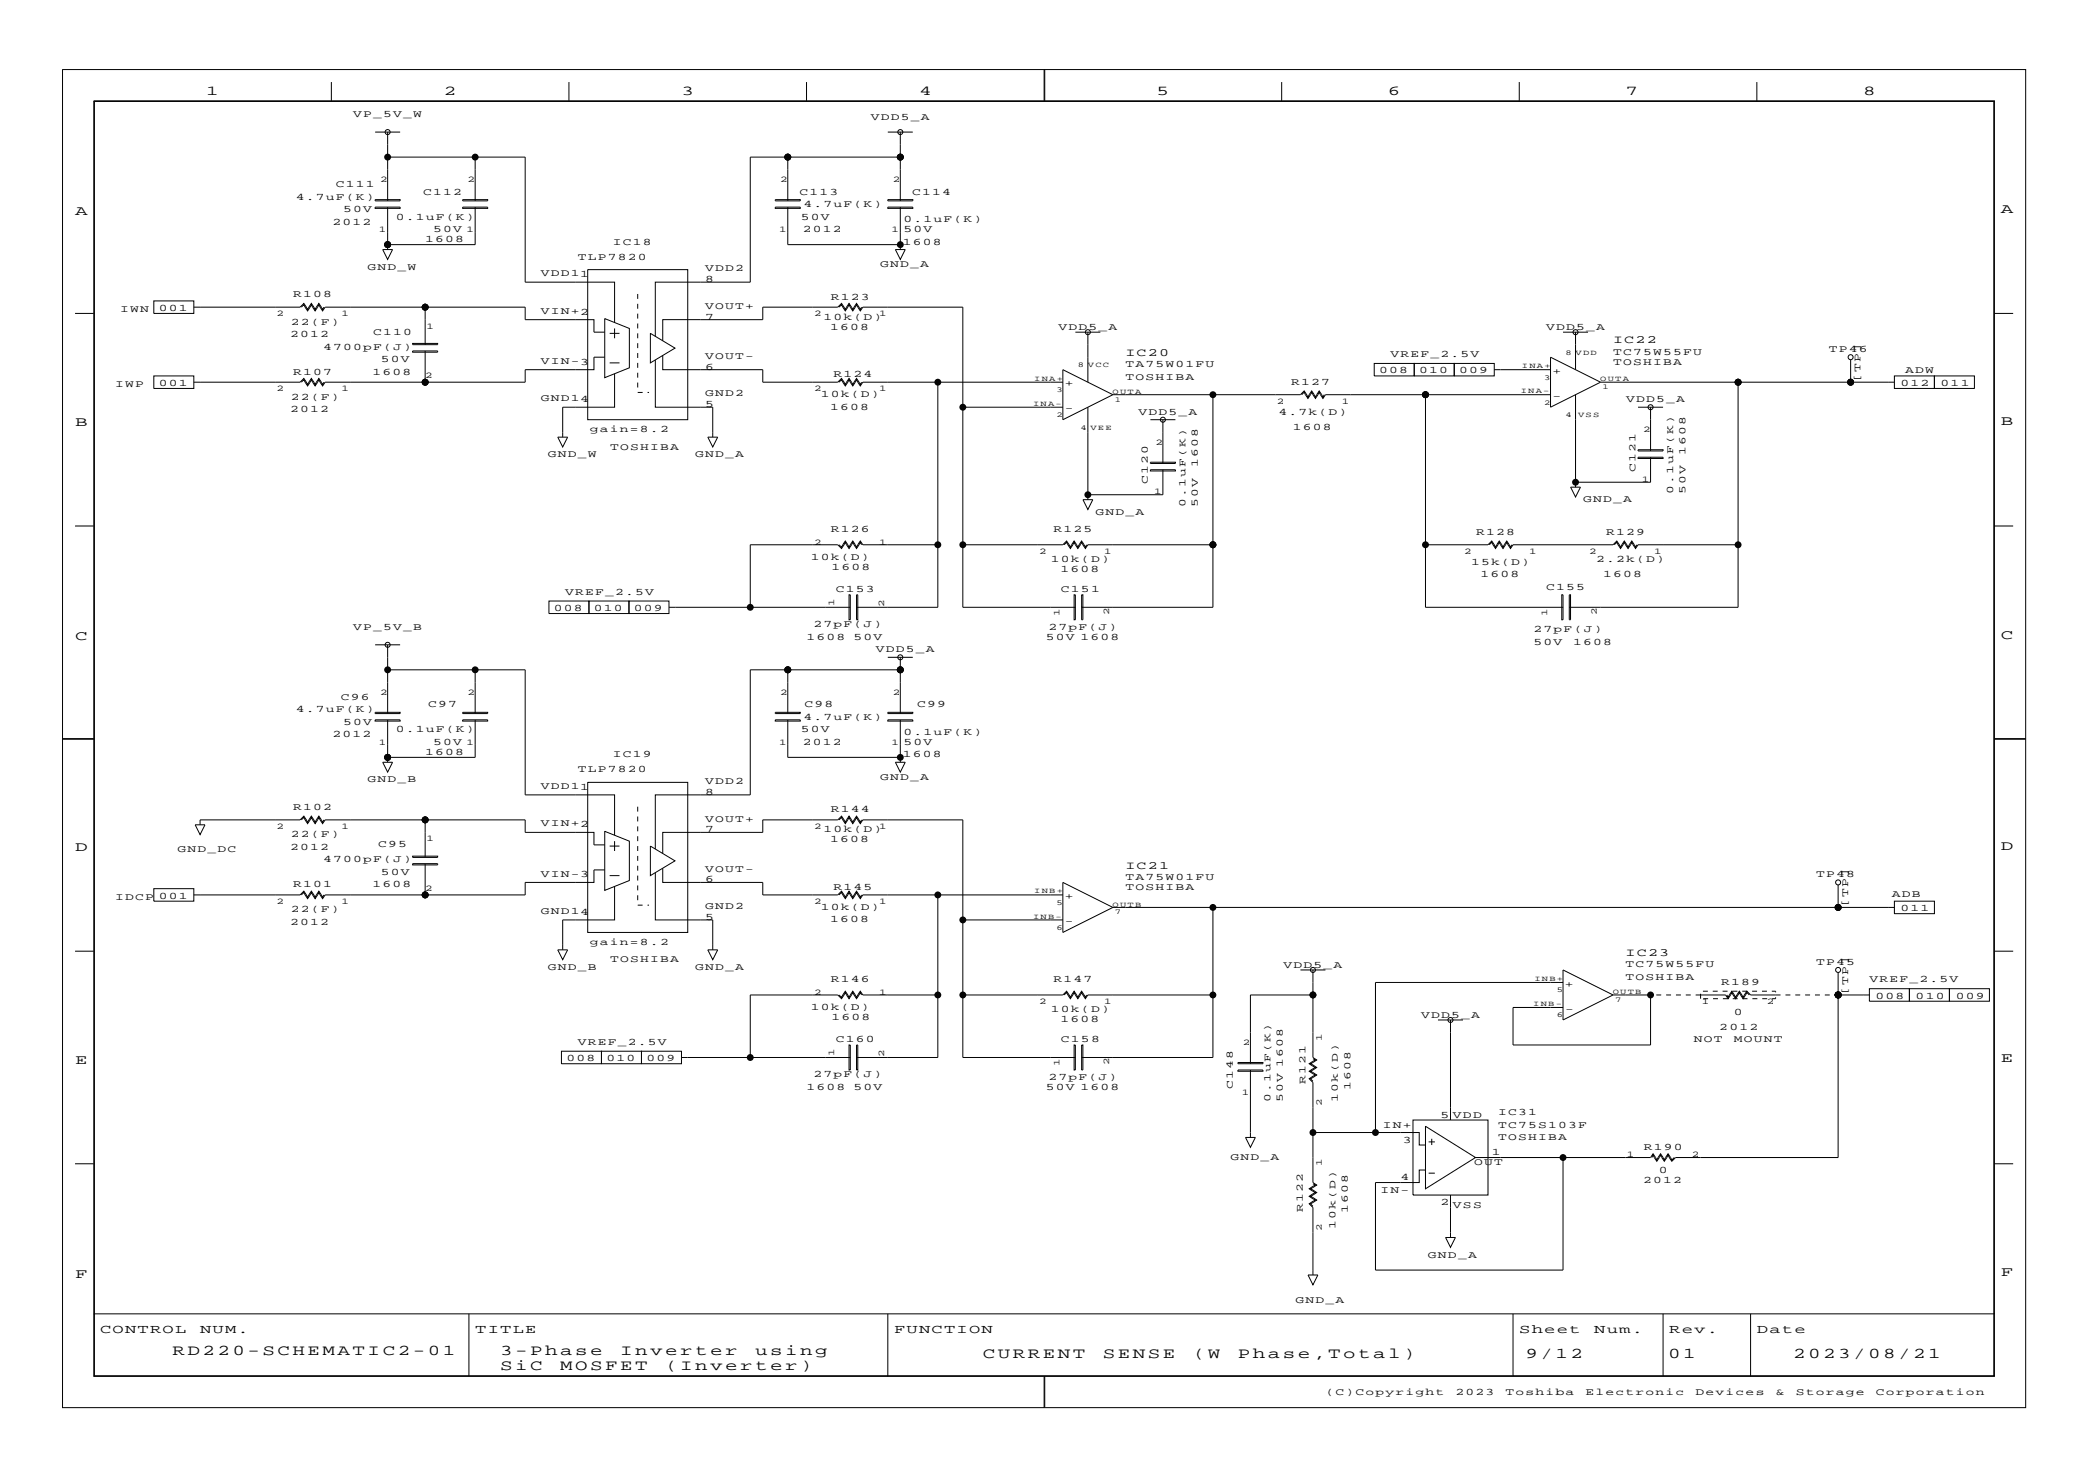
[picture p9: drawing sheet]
<svg xmlns="http://www.w3.org/2000/svg" width="420mm" height="297mm" viewBox="0 0 420 297" stroke-linecap="round" stroke-linejoin="round" font-family="sans-serif">
<g fill="none" stroke="#000" stroke-width=".2">
<path d="M12.6 14h394.8v269.1h-394.8zM66.6 16.5v3.8M114.4 16.5v3.8M162.2 16.5v3.8M210 14v6.3M210.1 14v6.3M257.8 16.5v3.8M305.6 16.5v3.8M353.4 16.5v3.8M18.9 20.3h382.2v256.5h-382.2zM19 20.4h382v256.3h-382zM75.4 26.6h5.1"/>
<path d="M78 31.6h27.6v25.1h18v8.2M78 26.6v13.8M95.6 31.6v8.8M158.4 31.6v8.8M178.6 26.6h5M181.1 31.6h-30.2v25.1h-19.1v10.9M181.1 26.6v13.8M75.4 40.1h5.1v.3h-5.1zM75.4 41.7h5.1v.2h-5.1zM77 50.2h2l-1 2zM78 41.7v8.5M93.1 40.1h5v.3h-5z"/>
<path d="M93.1 41.7h5v.2h-5zM95.6 41.7v7.5h-17.6M118.2 54.2h20.1v30.2h-20.1zM128.3 59.1v1M155.9 40.1h5.1v.3h-5.1zM155.9 41.7h5.1v.2h-5.1zM158.4 41.7v7.5h22.7M178.6 40.1h5v.3h-5zM178.6 41.7h5v.2h-5zM180.1 50.2h2l-1 2zM181.1 41.7v8.5M15.1 63h3.8"/>
<path d="M30.9 60.5h8.1v2.5h-8.1zM30.9 75.6h8.1v2.5h-8.1zM39 76.9h21.4l.7-.8 .8 1.3 .7-1.3 .8 1.3 .7-1.3 .8 1.3 .2-.5M39 61.8h21.4l.7-.8 .8 1.3 .7-1.3 .8 1.3 .7-1.3 .8 1.3 .2-.5M60.6 61.8l.5-.5 .8 1.2 .7-1.2 .8 1.2 .7-1.2 .8 1.2 .5-.7h40.2v2.5h13.9v2.5h2.1M83 70.6h5v.2h-5zM83 69.1h5v.2h-5zM85.5 61.8v7.5M85.5 70.6v6.3M121.6 64.1l5 2v7.9l-5 2zM121.6 71.8h-2.1v2.5h-13.9v2.6h-40.2l-.5 .7-.8-1.2-.7 1.2-.8-1.2-.7 1.2-.8-1.2-.5 .5M122.6 73h2"/>
<path d="M122.6 67h2M123.6 75.2v6.7h-10.4v6M123.6 66.1v1.9M128.3 61.1v1M128.3 63.1v1M128.3 65.1v1M128.3 67v1M128.3 69v1M128.3 71v1M128.3 73v1M128.3 75v1M128.3 76.9v1"/>
<path d="M128.3 78.9h.1M128.3 78.9h.9M130.2 78.9h.3M130.8 67l5 3-5 3zM131.8 72.4v9.5h11.6v6M133.3 71.5v2.8h20.1v2.6h15.1l.8-.8 .7 1.3 .8-1.3 .7 1.3 .8-1.3 .7 1.3 .3-.5M140.8 64.3h-7.5v4.2M168.8 76.9l.5-.5 .7 1.2 .8-1.2 .7 1.2 .8-1.2 .7 1.2 .5-.7h40.3M168.8 61.8l.5-.5 .7 1.2 .8-1.2 .7 1.2 .8-1.2 .7 1.2 .5-.7h20.2v60.3h22.6M173.3 61.8l-.3 .5-.7-1.3-.8 1.3-.7-1.3-.8 1.3-.7-1.3-.8 .8h-15.1v2.5h-12.6M188.6 76.9v45.2h-16.3M213.8 74.3l10 5.1-10 5z"/>
<path d="M216.3 66.8h5M218.8 66.8v10.1M223.8 79.4h37.8l.7-.8 .8 1.3 .7-1.3 .8 1.3 .7-1.3 .8 1.3 .2-.5M244 79.4v42.7h-26.5M261.8 79.4l.5-.5 .8 1.2 .7-1.2 .8 1.2 .7-1.2 .8 1.2 .5-.7h45.3M276.4 73.1h8v2.5h-8zM284.4 73.1h8.1v2.5h-8.1zM286.7 79.4v42.7h27.7M292.5 73.1h8v2.5h-8zM300.5 74.3h11.4M311.9 71.8l10 5.1-10 5zM314.4 66.8h5"/>
<path d="M316.9 66.8v7.5M316.9 79.4v18.6M321.9 76.9h59.1M349.6 76.9v45.2h-34M372.2 72.3v4.6M381 75.6h8.1v2.5h-8.1zM389.1 75.6h8v2.5h-8zM401.1 63h3.8M112.2 87.9h2l-1 2zM142.4 87.9h1.9l-.9 2zM193.7 81.9h20.1M218.8 81.9v18.6"/>
<path d="M231.4 93h5v.2h-5zM231.4 94.5h5v.2h-5zM231.4 84.4h5M233.9 84.4v8.8M233.9 94.5v5h-15.1M315.9 98h2l-1 2zM329.5 90.4h5v.3h-5zM329.5 92h5v.2h-5zM329.5 81.9h5M332 81.9v8.8M332 92v5h-15.1M15.1 105.8h3.8"/>
<path d="M168.8 109.6l.5 .5 .7-1.3 .8 1.3 .7-1.3 .8 1.3 .7-1.3 .5 .8h15.1M170.8 119.6h.2v5h-.2zM172.3 119.6h.2v5h-.2zM173.3 109.6l-.3-.5-.7 1.2-.8-1.2-.7 1.2-.8-1.2-.7 1.2-.8-.7h-17.6v12.5M193.7 109.6h20.1l.7-.8 .8 1.3 .7-1.3 .8 1.3 .7-1.3 .8 1.3 .3-.5M214 109.6l.5-.5 .8 1.2 .7-1.2 .8 1.2 .7-1.2 .8 1.2 .5-.7h25.2M216 119.6h.3v5h-.3zM217.5 119.6h.3v5h-.3zM217.8 100.5h2l-1 2zM286.7 109.6h12.6l.7-.8 .8 1.3 .7-1.3 .8 1.3 .8-1.3 .7 1.3 .3-.5M299.5 109.6l.5-.5 .8 1.2 .7-1.2 .8 1.2 .8-1.2 .7 1.2 .5-.7h20.1l.8-.8 .7 1.3 .8-1.3 .7 1.3 .8-1.3 .8 1.3 .2-.5M314.1 119.6h.3v5h-.3z"/>
<path d="M315.6 119.6h.3v5h-.3zM324.7 109.6l.5-.5 .7 1.2 .8-1.2 .7 1.2 .8-1.2 .8 1.2 .5-.7h20.1M401.1 105.8h3.8M75.4 129.7h5.1M78 134.7h27.6v25.2h18v8.1M78 129.7v13.8M95.6 134.7v8.8M110.4 120.9h8.1v2.5h-8.1zM118.5 120.9h8v2.5h-8zM126.5 120.9h8.1v2.5h-8.1zM134.6 122.1h36.4M158.4 134.7v8.8"/>
<path d="M178.6 132.2h5M181.1 134.7h-30.2v25.2h-19.1v10.8M181.1 132.2v11.3M12.6 148.7h6.3M12.6 148.5h6.3M75.4 143.3h5.1v.2h-5.1zM75.4 144.8h5.1v.2h-5.1zM77 153.3h2l-1 2zM78 144.8v8.5M93.1 143.3h5v.2h-5zM93.1 144.8h5v.2h-5zM95.6 144.8v7.5h-17.6"/>
<path d="M118.2 157.3h20.1v30.2h-20.1zM155.9 143.3h5.1v.2h-5.1zM155.9 144.8h5.1v.2h-5.1zM158.4 144.8v7.5h22.7M178.6 143.3h5v.2h-5zM178.6 144.8h5v.2h-5zM180.1 153.3h2l-1 2zM181.1 144.8v8.5M401.1 148.7h6.3M401.1 148.5h6.3M30.9 178.7h8.1v2.5h-8.1zM39 180h21.4l.7-.8 .8 1.3 .7-1.3 .8 1.3 .7-1.3 .8 1.3 .2-.5"/>
<path d="M39.3 165.9h1.9l-1 2zM60.6 164.9l.5-.5 .8 1.2 .7-1.2 .8 1.2 .7-1.2 .8 1.2 .5-.7h40.2v2.5h13.9v2.5h2.1M65.1 164.9l-.2 .5-.8-1.3-.7 1.3-.8-1.3-.7 1.3-.8-1.3-.7 .8h-20.2v1M83 173.7h5v.2h-5zM83 172.2h5v.2h-5zM85.5 164.9v7.5M85.5 173.7v6.3M121.6 167.2l5 2v7.9l-5 2zM121.6 174.9h-2.1v2.6h-13.9v2.5h-40.2l-.5 .7-.8-1.2-.7 1.2-.8-1.2-.7 1.2-.8-1.2-.5 .5M122.6 176.1h2M122.6 170.2h2M123.6 178.3v6.7h-10.4v6"/>
<path d="M123.6 169.2v1.9M128.3 162.2v1M128.3 164.2v1M128.3 166.2v1M128.3 168.2v1M128.3 170.2v.9M128.3 172.1v1M128.3 174.1v1M128.3 176.1v1M128.3 178.1v1M130.8 170.2l5 2.9-5 3zM131.8 175.5v9.5h11.6v6"/>
<path d="M133.3 174.6v2.9h20.1v2.5h15.1l.8-.8 .7 1.3 .8-1.3 .7 1.3 .8-1.3 .7 1.3 .3-.5M168.8 180l.5-.5 .7 1.2 .8-1.2 .7 1.2 .8-1.2 .7 1.2 .5-.7h40.3M168.8 164.9l.5-.5 .7 1.2 .8-1.2 .7 1.2 .8-1.2 .7 1.2 .5-.7h20.2v47.8h22.6M173.3 164.9l-.3 .5-.7-1.3-.8 1.3-.7-1.3-.8 1.3-.7-1.3-.8 .8h-15.1v2.5h-20.1v4.2M188.6 180v32.7h-16.3M213.8 177.5l10 5-10 5zM369.7 178v4.5M15.1 191.3h3.8M112.2 191h2l-1 2zM128.3 180.1v.9M128.3 182h.1M128.3 182h.9"/>
<path d="M130.2 182h.3M142.4 191h1.9l-.9 2zM193.7 185h20.1M223.8 182.5h157.2M244 182.5v30.2h-26.5M261.6 195.1h5M264.1 195.1v17.6l.7 .5-1.2 .7 1.2 .8-1.2 .7 1.2 .8-1.2 .7 .5 .5M314.4 195.1l10 5-10 5zM314.4 197.6h-37.8v30.2M342 199.9v1M342.5 199.3h1M344.5 199.3h1"/>
<path d="M346.5 199.3h1M348.4 199.3h1M350.4 199.3h1M352.4 199.3h1M354.4 199.3h1M356.4 199.3h.7v.3M369.7 195.6v37.2h-32.7l-.7 .7-.8-1.2-.8 1.2-.7-1.2-.8 1.2-.7-1.2-.3 .5M376 198.8h8v2.6h-8zM381 181.2h8.1v2.5h-8.1zM384 198.8h8.1v2.6h-8.1zM392.1 198.8h8v2.6h-8zM401.1 191.3h3.8"/>
<path d="M112.9 211.4h8.1v2.5h-8.1zM121 211.4h8v2.5h-8zM129 211.4h8.1v2.5h-8.1zM137.1 212.7h33.9M168.8 200.1l.5 .5 .7-1.3 .8 1.3 .7-1.3 .8 1.3 .7-1.3 .5 .8h15.1M170.8 210.2h.2v5h-.2zM172.3 210.2h.2v5h-.2zM173.3 200.1l-.3-.5-.7 1.3-.8-1.3-.7 1.3-.8-1.3-.7 1.3-.8-.8h-17.6v12.6M193.7 200.1h20.1l.7-.8 .8 1.3 .7-1.3 .8 1.3 .7-1.3 .8 1.3 .3-.5M214 200.1l.5-.5 .8 1.3 .7-1.3 .8 1.3 .7-1.3 .8 1.3 .5-.8h25.2M216 210.2h.3v5h-.3zM217.5 210.2h.3v5h-.3z"/>
<path d="M249 213.7h5v.2h-5zM249 215.2h5v.2h-5zM251.5 215.2v13.6M264.1 212.9l.5 .3-1.3 .7 1.3 .8-1.3 .7 1.3 .8-1.3 .7 .8 .8v20.1l.7 .5-1.2 .8 1.2 .7-1.2 .8 1.2 .7-1.2 .8 .5 .5M264.1 200.1h-12.6v13.8M289.2 205.1h5.1M291.7 205.1v20.1M324.4 200.1h7.7M332 200.1v10.1h-27.7v-7.6h10.1M333.1 200.1h1M335.1 200.1h1M337.1 200.1h1"/>
<path d="M339.1 200.1h1M341 200.1h6.1l.5 .8 .7-1.3 .8 1.3 .7-1.3 .8 1.3 .7-1.3 .5 .5M342.6 200.9h1M344.5 200.9h1M346.5 200.9h1M347.3 200.1l.3 .5 .7-1.3 .8 1.3 .7-1.3 .8 1.3 .7-1.3 .8 .8h6M348.5 200.9h1M350.5 200.9h1M352.5 200.9h1M354.4 200.9h1M357.1 200.6v.3h-.7M359.1 200.1h1"/>
<path d="M361.1 200.1h1M363.1 200.1h1M365 200.1h1M367 200.1h1M369 200.1h7M15.1 234h3.8M250.5 228.8h2l-1 1.9zM264.1 238.1l.5 .2-1.3 .8 1.3 .7-1.3 .8 1.3 .7-1.3 .8 .8 .8v13.5M264.1 227.8h21.3v2.5h1.3M284.2 225.2h15.1v15.1h-15.1zM286.7 226.5l10.1 6.3-10.1 6.3zM287.3 235.9h1.3"/>
<path d="M287.3 229.6h1.3M288 229v1.3M296.8 232.8h35.2l.5-.8 .7 1.3 .8-1.3 .7 1.3 .8-1.3 .8 1.3 .5-.5M314.4 232.8v22.6h-37.8v-17.6h8.8v-2.5h1.3M401.1 234h3.8M263.1 256.4h2l-1 2zM290.7 248.9h2l-1 2zM291.7 240.3v8.6M18.9 264.2h382.2M94.3 264.2v12.6M178.6 264.2v12.6M210 276.8v6.3"/>
<path d="M210.1 276.8v6.3M304.3 264.2v12.6M334.5 264.2v12.6M352.1 264.2v12.6"/>
<circle cx="78" cy="26.6" r=".5"/>
<circle cx="181.1" cy="26.6" r=".5"/>
<circle cx="218.8" cy="66.8" r=".5"/>
<circle cx="316.9" cy="66.8" r=".5"/>
<circle cx="372.2" cy="71.8" r=".5"/>
<circle cx="233.9" cy="84.4" r=".5"/>
<circle cx="332" cy="81.9" r=".5"/>
<circle cx="78" cy="129.7" r=".5"/>
<circle cx="181.1" cy="132.2" r=".5"/>
<circle cx="369.7" cy="177.5" r=".5"/>
<circle cx="264.1" cy="195.1" r=".5"/>
<circle cx="369.7" cy="195.1" r=".5"/>
<circle cx="291.7" cy="205.1" r=".5"/>
</g>
<g fill="#000">
<circle cx="78" cy="31.6" r=".69"/>
<circle cx="95.6" cy="31.6" r=".69"/>
<circle cx="158.4" cy="31.6" r=".69"/>
<circle cx="181.1" cy="31.6" r=".69"/>
<circle cx="78" cy="49.2" r=".69"/>
<circle cx="181.1" cy="49.2" r=".69"/>
<circle cx="85.5" cy="76.9" r=".69"/>
<circle cx="85.5" cy="61.8" r=".69"/>
<circle cx="188.6" cy="76.9" r=".69"/>
<circle cx="244" cy="79.4" r=".69"/>
<circle cx="286.7" cy="79.4" r=".69"/>
<circle cx="349.6" cy="76.9" r=".69"/>
<circle cx="372.2" cy="76.9" r=".69"/>
<circle cx="193.7" cy="81.9" r=".69"/>
<circle cx="218.8" cy="99.5" r=".69"/>
<circle cx="316.9" cy="97" r=".69"/>
<circle cx="188.6" cy="109.6" r=".69"/>
<circle cx="193.7" cy="109.6" r=".69"/>
<circle cx="244" cy="109.6" r=".69"/>
<circle cx="286.7" cy="109.6" r=".69"/>
<circle cx="349.6" cy="109.6" r=".69"/>
<circle cx="78" cy="134.7" r=".69"/>
<circle cx="95.6" cy="134.7" r=".69"/>
<circle cx="150.9" cy="122.1" r=".69"/>
<circle cx="158.4" cy="134.7" r=".69"/>
<circle cx="181.1" cy="134.7" r=".69"/>
<circle cx="78" cy="152.3" r=".69"/>
<circle cx="181.1" cy="152.3" r=".69"/>
<circle cx="85.5" cy="180" r=".69"/>
<circle cx="85.5" cy="164.9" r=".69"/>
<circle cx="188.6" cy="180" r=".69"/>
<circle cx="193.7" cy="185" r=".69"/>
<circle cx="244" cy="182.5" r=".69"/>
<circle cx="369.7" cy="182.5" r=".69"/>
<circle cx="150.9" cy="212.7" r=".69"/>
<circle cx="188.6" cy="200.1" r=".69"/>
<circle cx="193.7" cy="200.1" r=".69"/>
<circle cx="244" cy="200.1" r=".69"/>
<circle cx="264.1" cy="200.1" r=".69"/>
<circle cx="332" cy="200.1" r=".69"/>
<circle cx="369.7" cy="200.1" r=".69"/>
<circle cx="264.1" cy="227.8" r=".69"/>
<circle cx="276.6" cy="227.8" r=".69"/>
<circle cx="314.4" cy="232.8" r=".69"/>
</g>
<g font-size="3">
<text x="34.7" y="272.5">RD220-SCHEMATIC2-01</text>
<text x="100.6" y="272.5">3-Phase</text>
<text x="100.6" y="275.5">SiC</text>
<text x="112.7" y="275.5">MOSFET</text>
<text x="124.7" y="272.5">Inverter</text>
<text x="133.8" y="275.5">(Inverter)</text>
<text x="151.9" y="272.5">using</text>
<text x="197.7" y="273">CURRENT</text>
<text x="221.8" y="273">SENSE</text>
<text x="239.9" y="273">(W</text>
<text x="249" y="273">Phase,Total)</text>
<text x="306.8" y="273">9/12</text>
<text x="335.5" y="273">01</text>
<text x="360.6" y="273">2023/08/21</text>
</g>
<g font-size="2.7">
<text x="41.5" y="19">1</text>
<text x="89.3" y="19">2</text>
<text x="137.1" y="19">3</text>
<text x="184.9" y="19">4</text>
<text x="232.6" y="19">5</text>
<text x="279.2" y="19">6</text>
<text x="326.9" y="19">7</text>
<text x="374.7" y="19">8</text>
<text x="15.1" y="43.2">A</text>
<text x="402.4" y="42.9">A</text>
<text x="15.1" y="85.7">B</text>
<text x="402.4" y="85.4">B</text>
<text x="15.1" y="128.7">C</text>
<text x="402.4" y="128.4">C</text>
<text x="15.1" y="171.2">D</text>
<text x="402.4" y="170.9">D</text>
<text x="15.1" y="213.9">E</text>
<text x="402.4" y="213.7">E</text>
<text x="15.1" y="256.9">F</text>
<text x="402.4" y="256.7">F</text>
</g>
<g font-size="2.5">
<text x="20.1" y="268">CONTROL</text>
<text x="40.2" y="268">NUM.</text>
<text x="95.6" y="268">TITLE</text>
<text x="179.8" y="268">FUNCTION</text>
<text x="305.6" y="268">Sheet</text>
<text x="320.7" y="268">Num.</text>
<text x="335.7" y="268">Rev.</text>
<text x="353.4" y="268">Date</text>
</g>
<g font-size="2.3">
<text x="226.3" y="71.6">IC20</text>
<text x="324.4" y="69.1">IC22</text>
<text x="226.3" y="174.7">IC21</text>
<text x="326.9" y="192.3">IC23</text>
</g>
<g font-size="2">
<text x="71" y="23.5">VP_5V_W</text>
<text x="175.2" y="24">VDD5_A</text>
<text x="59.5" y="40.1">4.7uF(K)</text>
<text x="67.5" y="37.6">C111</text>
<text x="85.1" y="39.1">C112</text>
<text x="160.8" y="39.1">C113</text>
<text x="161.6" y="41.7">4.7uF(K)</text>
<text x="183.5" y="39.1">C114</text>
<text x="66.9" y="45.2">2012</text>
<text x="69" y="42.7">50V</text>
<text x="79.6" y="44.2">0.1uF(K)</text>
<text x="87.1" y="46.7">50V</text>
<text x="161.1" y="44.2">50V</text>
<text x="161.5" y="46.7">2012</text>
<text x="181.7" y="44.7">0.1uF(K)</text>
<text x="181.7" y="46.7">50V</text>
<text x="85.5" y="48.7">1608</text>
<text x="116.2" y="52.2">TLP7820</text>
<text x="123.2" y="49.2">IC18</text>
<text x="177.1" y="53.7">GND_A</text>
<text x="181.6" y="49.2">1608</text>
<text x="59" y="59.8">R108</text>
<text x="73.9" y="54.2">GND_W</text>
<text x="108.8" y="55.6">VDD11</text>
<text x="141.8" y="56.7">8</text>
<text x="141.8" y="54.6">VDD2</text>
<text x="24.1" y="62.8">IWN</text>
<text x="31.9" y="62.5">001</text>
<text x="58.5" y="65.3">22(F)</text>
<text x="108.8" y="63.1">VIN+2</text>
<text x="141.8" y="64.3">7</text>
<text x="141.8" y="62.1">VOUT+</text>
<text x="165.6" y="64.3">10k(D)</text>
<text x="167.1" y="60.3">R123</text>
<text x="58.3" y="67.8">2012</text>
<text x="65" y="70.3">4700pF(J)</text>
<text x="75.1" y="67.3">C110</text>
<text x="167" y="66.3">1608</text>
<text x="212.9" y="66.3">VDD5_A</text>
<text x="279.7" y="71.8">VREF_2.5V</text>
<text x="311" y="66.3">VDD5_A</text>
<text x="324.4" y="71.3">TC75W55FU</text>
<text x="367.8" y="70.8">TP46</text>
<text x="23.1" y="77.9">IWP</text>
<text x="31.9" y="77.6">001</text>
<text x="59" y="75.4">R107</text>
<text x="74.9" y="75.4">1608</text>
<text x="76.6" y="72.8">50V</text>
<text x="108.8" y="73.2">VIN-3</text>
<text x="141.8" y="74.3">6</text>
<text x="141.8" y="72.2">VOUT-</text>
<text x="167.6" y="75.9">R124</text>
<text x="214.1" y="77.7">+</text>
<text x="226.3" y="76.4">TOSHIBA</text>
<text x="226.3" y="73.8">TA75W01FU</text>
<text x="259.7" y="77.4">R127</text>
<text x="277.4" y="75.1">008</text>
<text x="285.5" y="75.1">010</text>
<text x="293.5" y="75.1">009</text>
<text x="312.2" y="75.2">+</text>
<text x="324.4" y="73.3">TOSHIBA</text>
<text x="374.2" y="76.9" transform="rotate(-90 374.2 76.9)">[TP]</text>
<text x="382.3" y="77.6">012</text>
<text x="383.2" y="75.1">ADW</text>
<text x="390.3" y="77.6">011</text>
<text x="58.3" y="82.9">2012</text>
<text x="58.5" y="80.4">22(F)</text>
<text x="108.8" y="80.7">GND14</text>
<text x="141.8" y="81.9">5</text>
<text x="141.8" y="79.7">GND2</text>
<text x="165.1" y="79.9">10k(D)</text>
<text x="167" y="82.4">1608</text>
<text x="214.2" y="82.7">-</text>
<text x="229" y="83.4">VDD5_A</text>
<text x="257.2" y="83.4">4.7k(D)</text>
<text x="312.3" y="80.2">-</text>
<text x="327.1" y="80.9">VDD5_A</text>
<text x="118.7" y="86.8">gain=8.2</text>
<text x="260" y="86.4">1608</text>
<text x="110.2" y="92">GND_W</text>
<text x="122.7" y="90.4">TOSHIBA</text>
<text x="139.8" y="92">GND_A</text>
<text x="240.9" y="94" transform="rotate(-90 240.9 94)">1608</text>
<text x="329" y="94.8" transform="rotate(-90 329 94.8)">C121</text>
<text x="339" y="91.5" transform="rotate(-90 339 91.5)">1608</text>
<text x="230.9" y="97.4" transform="rotate(-90 230.9 97.4)">C120</text>
<text x="238.4" y="101.9" transform="rotate(-90 238.4 101.9)">0.1uF(K)</text>
<text x="240.9" y="101.9" transform="rotate(-90 240.9 101.9)">50V</text>
<text x="318.4" y="101">GND_A</text>
<text x="336.5" y="99.4" transform="rotate(-90 336.5 99.4)">0.1uF(K)</text>
<text x="339" y="99.4" transform="rotate(-90 339 99.4)">50V</text>
<text x="167.1" y="107">R126</text>
<text x="211.9" y="107">R125</text>
<text x="220.3" y="103.5">GND_A</text>
<text x="296.9" y="107.5">R128</text>
<text x="323" y="107.5">R129</text>
<text x="163.1" y="112.6">10k(D)</text>
<text x="211.4" y="113.1">10k(D)</text>
<text x="295.9" y="113.6">15k(D)</text>
<text x="321" y="113.1">2.2k(D)</text>
<text x="113.7" y="119.6">VREF_2.5V</text>
<text x="167.2" y="114.6">1608</text>
<text x="168.1" y="119.1">C153</text>
<text x="213.3" y="115.1">1608</text>
<text x="213.4" y="119.1">C151</text>
<text x="297.8" y="116.1">1608</text>
<text x="311" y="118.6">C155</text>
<text x="322.4" y="116.1">1608</text>
<text x="111.4" y="122.9">008</text>
<text x="119.5" y="122.9">010</text>
<text x="127.5" y="122.9">009</text>
<text x="71" y="126.7">VP_5V_B</text>
<text x="162.2" y="128.7">1608</text>
<text x="163.6" y="126.2">27pF(J)</text>
<text x="171.6" y="128.7">50V</text>
<text x="176.2" y="131.2">VDD5_A</text>
<text x="210.4" y="128.7">50V 1608</text>
<text x="210.9" y="126.7">27pF(J)</text>
<text x="308.5" y="127.2">27pF(J)</text>
<text x="308.5" y="129.7">50V</text>
<text x="316.4" y="129.7">1608</text>
<text x="59.5" y="143.3">4.7uF(K)</text>
<text x="68.5" y="140.7">C96</text>
<text x="86.1" y="142.3">C97</text>
<text x="161.8" y="142.3">C98</text>
<text x="184.5" y="142.3">C99</text>
<text x="66.9" y="148.3">2012</text>
<text x="69" y="145.8">50V</text>
<text x="79.6" y="147.3">0.1uF(K)</text>
<text x="87.1" y="149.8">50V</text>
<text x="161.1" y="147.3">50V</text>
<text x="161.5" y="149.8">2012</text>
<text x="161.6" y="144.8">4.7uF(K)</text>
<text x="181.7" y="147.8">0.1uF(K)</text>
<text x="181.7" y="149.8">50V</text>
<text x="85.5" y="151.8">1608</text>
<text x="116.2" y="155.3">TLP7820</text>
<text x="123.2" y="152.3">IC19</text>
<text x="181.6" y="152.3">1608</text>
<text x="73.9" y="157.3">GND_B</text>
<text x="108.8" y="158.7">VDD11</text>
<text x="141.8" y="159.9">8</text>
<text x="141.8" y="157.7">VDD2</text>
<text x="177.1" y="156.8">GND_A</text>
<text x="59" y="162.9">R102</text>
<text x="108.8" y="166.2">VIN+2</text>
<text x="141.8" y="167.4">7</text>
<text x="141.8" y="165.2">VOUT+</text>
<text x="165.6" y="167.4">10k(D)</text>
<text x="167.1" y="163.4">R144</text>
<text x="35.7" y="171.4">GND_DC</text>
<text x="58.3" y="170.9">2012</text>
<text x="58.5" y="168.4">22(F)</text>
<text x="65" y="173.4">4700pF(J)</text>
<text x="76.1" y="170.4">C95</text>
<text x="167" y="169.4">1608</text>
<text x="59" y="178.5">R101</text>
<text x="74.9" y="178.5">1608</text>
<text x="76.6" y="176">50V</text>
<text x="108.8" y="176.3">VIN-3</text>
<text x="141.8" y="177.5">6</text>
<text x="141.8" y="175.3">VOUT-</text>
<text x="167.6" y="179">R145</text>
<text x="226.3" y="179">TOSHIBA</text>
<text x="226.3" y="177">TA75W01FU</text>
<text x="365.3" y="176.5">TP48</text>
<text x="23.1" y="181">IDCP</text>
<text x="31.9" y="180.7">001</text>
<text x="58.5" y="183.5">22(F)</text>
<text x="108.8" y="183.8">GND14</text>
<text x="141.8" y="185">5</text>
<text x="141.8" y="182.8">GND2</text>
<text x="165.1" y="183">10k(D)</text>
<text x="167" y="185.5">1608</text>
<text x="214.1" y="180.8">+</text>
<text x="214.2" y="185.8">-</text>
<text x="371.7" y="182.5" transform="rotate(-90 371.7 182.5)">[TP]</text>
<text x="380.5" y="180.5">ADB</text>
<text x="382.3" y="183.2">011</text>
<text x="58.3" y="186">2012</text>
<text x="118.7" y="190">gain=8.2</text>
<text x="110.2" y="195.1">GND_B</text>
<text x="122.7" y="193.6">TOSHIBA</text>
<text x="139.8" y="195.1">GND_A</text>
<text x="167.1" y="197.6">R146</text>
<text x="211.9" y="197.6">R147</text>
<text x="258.2" y="194.6">VDD5_A</text>
<text x="326.9" y="194.6">TC75W55FU</text>
<text x="326.9" y="197.1">TOSHIBA</text>
<text x="365.3" y="194.1">TP45</text>
<text x="376" y="197.6">VREF_2.5V</text>
<text x="163.1" y="203.1">10k(D)</text>
<text x="211.4" y="203.6">10k(D)</text>
<text x="314.7" y="198.4">+</text>
<text x="314.8" y="203.4">-</text>
<text x="346.2" y="198.1">R189</text>
<text x="371.7" y="200.1" transform="rotate(-90 371.7 200.1)">[TP]</text>
<text x="377.2" y="200.9">008</text>
<text x="385.3" y="200.9">010</text>
<text x="393.3" y="200.9">009</text>
<text x="167.2" y="205.1">1608</text>
<text x="168.1" y="209.7">C160</text>
<text x="213.3" y="205.6">1608</text>
<text x="213.4" y="209.7">C158</text>
<text x="285.8" y="204.7">VDD5_A</text>
<text x="340.7" y="209.7">NOT</text>
<text x="345.8" y="207.1">2012</text>
<text x="348.7" y="204.1">0</text>
<text x="348.7" y="209.7">MOUNT</text>
<text x="113.9" y="213.4">008</text>
<text x="116.2" y="210.2">VREF_2.5V</text>
<text x="122" y="213.4">010</text>
<text x="130" y="213.4">009</text>
<text x="162.2" y="219.2">1608</text>
<text x="163.6" y="216.7">27pF(J)</text>
<text x="171.6" y="219.2">50V</text>
<text x="210.4" y="219.2">50V 1608</text>
<text x="210.9" y="217.2">27pF(J)</text>
<text x="248" y="219.1" transform="rotate(-90 248 219.1)">C148</text>
<text x="255.5" y="221.6" transform="rotate(-90 255.5 221.6)">0.1uF(K)</text>
<text x="258" y="221.6" transform="rotate(-90 258 221.6)">50V 1608</text>
<text x="262.6" y="218.1" transform="rotate(-90 262.6 218.1)">R121</text>
<text x="269.1" y="221.6" transform="rotate(-90 269.1 221.6)">10k(D)</text>
<text x="271.6" y="219.2" transform="rotate(-90 271.6 219.2)">1608</text>
<text x="278.2" y="226.8">IN+</text>
<text x="289.7" y="224.7">5</text>
<text x="292.2" y="224.7">VDD</text>
<text x="301.3" y="224.2">IC31</text>
<text x="301.3" y="226.8">TC75S103F</text>
<text x="247.5" y="233.3">GND_A</text>
<text x="282.2" y="229.8">3</text>
<text x="300" y="232.3">1</text>
<text x="301.3" y="229.3">TOSHIBA</text>
<text x="330.6" y="231.3">R190</text>
<text x="277.7" y="239.8">IN-</text>
<text x="281.7" y="237.3">4</text>
<text x="296.5" y="234.3">OUT</text>
<text x="330.5" y="237.8">2012</text>
<text x="333.6" y="235.8">0</text>
<text x="262.1" y="243.7" transform="rotate(-90 262.1 243.7)">R122</text>
<text x="271.1" y="243.9" transform="rotate(-90 271.1 243.9)">1608</text>
<text x="289.7" y="242.3">2</text>
<text x="292.2" y="242.9">VSS</text>
<text x="268.6" y="247.3" transform="rotate(-90 268.6 247.3)">10k(D)</text>
<text x="287.2" y="252.9">GND_A</text>
<text x="260.6" y="262">GND_A</text>
<text x="266.6" y="280.6">(C)Copyright</text>
<text x="292.7" y="280.6">2023</text>
<text x="302.8" y="280.6">Toshiba</text>
<text x="318.9" y="280.6">Electronic</text>
<text x="341" y="280.6">Devices</text>
<text x="357.1" y="280.6">&amp;</text>
<text x="361.2" y="280.6">Storage</text>
<text x="377.3" y="280.6">Corporation</text>
</g>
<g font-size="1.8">
<text x="76.5" y="36.6">2</text>
<text x="94.1" y="36.6">2</text>
<text x="156.9" y="36.6">2</text>
<text x="179.6" y="36.6">2</text>
<text x="76.2" y="46.6">1</text>
<text x="93.8" y="46.6">1</text>
<text x="156.7" y="46.6">1</text>
<text x="179.3" y="46.6">1</text>
<text x="55.6" y="63.6">2</text>
<text x="68.7" y="63.6">1</text>
<text x="163.7" y="63.6">2</text>
<text x="176.8" y="63.6">1</text>
<text x="85.8" y="66.1">1</text>
<text x="85.5" y="76.1">2</text>
<text x="55.6" y="78.7">2</text>
<text x="68.7" y="78.7">1</text>
<text x="163.7" y="78.7">2</text>
<text x="176.8" y="78.7">1</text>
<text x="256.8" y="81.2">2</text>
<text x="269.9" y="81.2">1</text>
<text x="232.4" y="89.4">2</text>
<text x="330.5" y="86.9">2</text>
<text x="232.1" y="99.4">1</text>
<text x="330.2" y="96.9">1</text>
<text x="163.7" y="109.5">2</text>
<text x="176.8" y="109.5">1</text>
<text x="209" y="111.4">2</text>
<text x="222.1" y="111.4">1</text>
<text x="294.5" y="111.4">2</text>
<text x="307.6" y="111.4">1</text>
<text x="319.7" y="111.4">2</text>
<text x="332.7" y="111.4">1</text>
<text x="167.8" y="121.9" transform="rotate(-90 167.8 121.9)">1</text>
<text x="177.8" y="122.1" transform="rotate(-90 177.8 122.1)">2</text>
<text x="213.1" y="123.9" transform="rotate(-90 213.1 123.9)">1</text>
<text x="223.1" y="123.6" transform="rotate(-90 223.1 123.6)">2</text>
<text x="311.2" y="123.9" transform="rotate(-90 311.2 123.9)">1</text>
<text x="321.2" y="123.6" transform="rotate(-90 321.2 123.6)">2</text>
<text x="76.5" y="139.7">2</text>
<text x="94.1" y="139.7">2</text>
<text x="156.9" y="139.7">2</text>
<text x="179.6" y="139.7">2</text>
<text x="76.2" y="149.7">1</text>
<text x="93.8" y="149.7">1</text>
<text x="156.7" y="149.7">1</text>
<text x="179.3" y="149.7">1</text>
<text x="55.6" y="166.7">2</text>
<text x="68.7" y="166.7">1</text>
<text x="163.7" y="166.7">2</text>
<text x="176.8" y="166.7">1</text>
<text x="85.8" y="169.2">1</text>
<text x="85.5" y="179.2">2</text>
<text x="55.6" y="181.8">2</text>
<text x="68.7" y="181.8">1</text>
<text x="163.7" y="181.8">2</text>
<text x="176.8" y="181.8">1</text>
<text x="163.7" y="200">2</text>
<text x="176.8" y="200">1</text>
<text x="209" y="201.9">2</text>
<text x="222.1" y="201.9">1</text>
<text x="342.3" y="201.9">1</text>
<text x="355.4" y="201.9">2</text>
<text x="265.9" y="209.4" transform="rotate(-90 265.9 209.4)">1</text>
<text x="167.8" y="212.4" transform="rotate(-90 167.8 212.4)">1</text>
<text x="177.8" y="212.7" transform="rotate(-90 177.8 212.7)">2</text>
<text x="213.1" y="214.4" transform="rotate(-90 213.1 214.4)">1</text>
<text x="223.1" y="214.2" transform="rotate(-90 223.1 214.2)">2</text>
<text x="250" y="210.2">2</text>
<text x="249.7" y="220.2">1</text>
<text x="265.9" y="222.5" transform="rotate(-90 265.9 222.5)">2</text>
<text x="327.2" y="232.7">1</text>
<text x="340.3" y="232.7">2</text>
<text x="265.9" y="234.6" transform="rotate(-90 265.9 234.6)">1</text>
<text x="265.9" y="247.6" transform="rotate(-90 265.9 247.6)">2</text>
</g>
<g font-size="1.5">
<text x="314.9" y="71.3">8</text>
<text x="316.9" y="71.3">VDD</text>
<text x="208" y="76.5">INA+</text>
<text x="216.8" y="73.8">8</text>
<text x="218.8" y="73.8">VCC</text>
<text x="306.1" y="74">INA+</text>
<text x="310.6" y="76.4">3</text>
<text x="321.9" y="76.7">OUTA</text>
<text x="207.8" y="81.6">INA-</text>
<text x="212.5" y="83.9">2</text>
<text x="212.5" y="78.9">3</text>
<text x="223.8" y="79.2">OUTA</text>
<text x="224.2" y="80.8">1</text>
<text x="305.9" y="79.1">INA-</text>
<text x="310.6" y="81.4">2</text>
<text x="314.9" y="83.9">4</text>
<text x="317.4" y="83.9">VSS</text>
<text x="322.3" y="78.2">1</text>
<text x="217.3" y="86.4">4</text>
<text x="219.3" y="86.4">VEE</text>
<text x="208" y="179.7">INB+</text>
<text x="207.8" y="184.8">INB-</text>
<text x="212.5" y="182">5</text>
<text x="223.8" y="182.3">OUTB</text>
<text x="224.2" y="183.9">7</text>
<text x="212.5" y="187">6</text>
<text x="308.6" y="197.3">INB+</text>
<text x="308.4" y="202.4">INB-</text>
<text x="313.1" y="199.6">5</text>
<text x="324.4" y="199.9">OUTB</text>
<text x="324.8" y="201.5">7</text>
<text x="313.1" y="204.6">6</text>
</g>
</svg>
